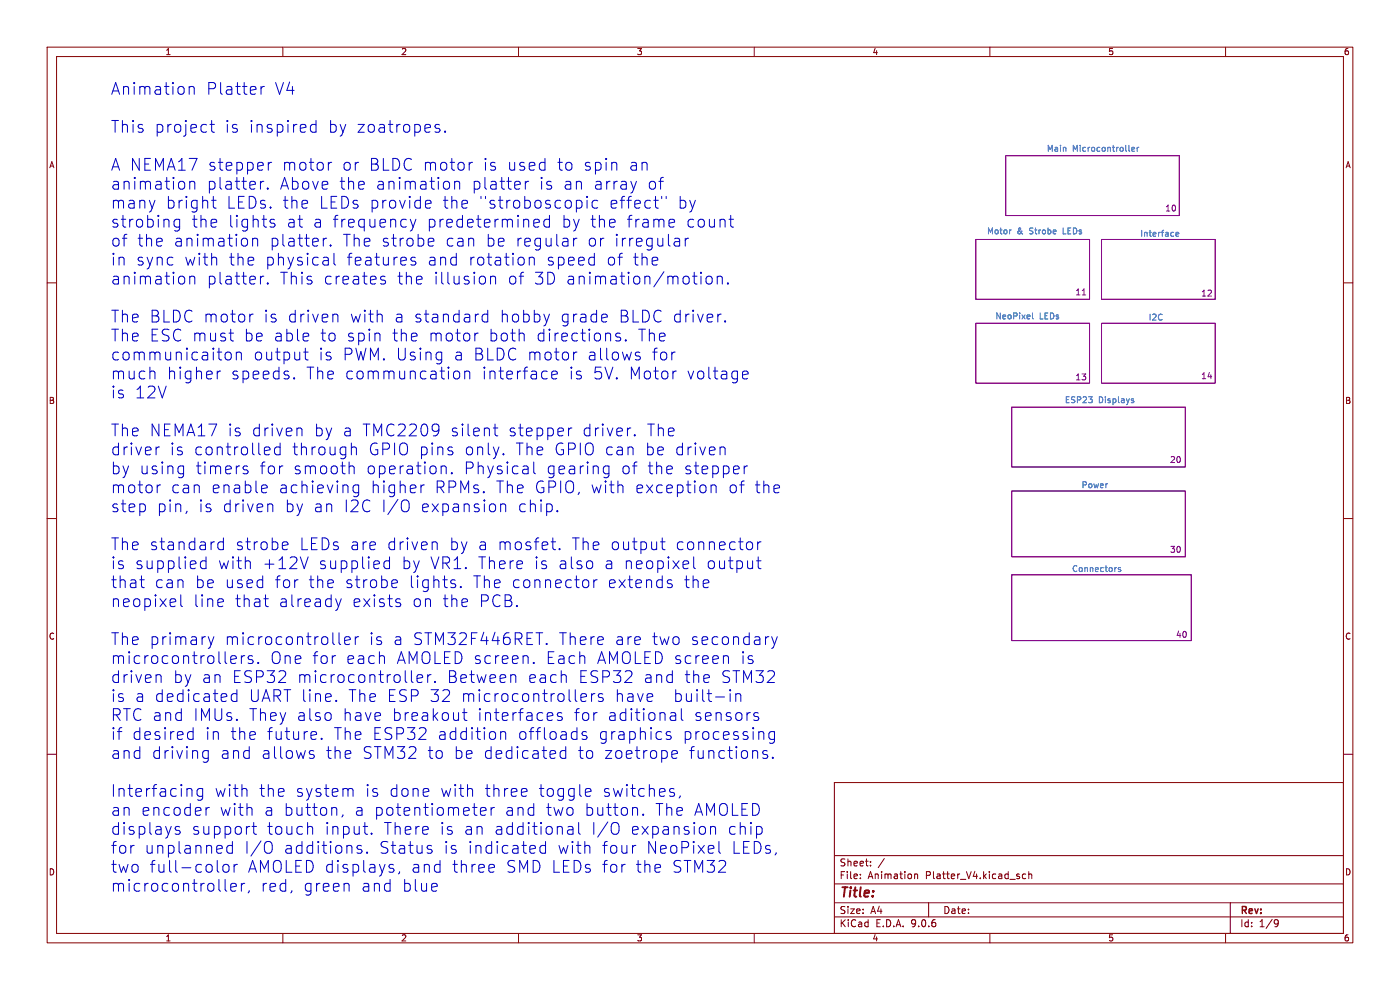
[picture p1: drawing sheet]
<svg xmlns="http://www.w3.org/2000/svg" width="297mm" height="210mm" viewBox="0 0 297 210" stroke-linecap="round" stroke-linejoin="round" font-family="sans-serif">
<g fill="none" stroke="#840000" stroke-width=".21">
<path d="M10 10h277v190h-277zM12 12h273v186h-273zM60 10v2M110 10v2M160 10v2M210 10v2M260 10v2M10 60h2M285 60h2M10 110h2M285 110h2M10 160h2"/>
<path d="M177 166h108v32h-108zM285 160h2M60 198v2M110 198v2M160 198v2M177 194.5h108M177 191.5h108M177 187.5h108M177 181.5h108M182.5 186.3v.1M182.5 185.5v.1M184.7 183.6v.1"/>
<path d="M184.7 182.8v.1M187.6 182.1l-1.3 2M194 185.4v1M194 185.5l.2-.1 .4 .1 .1 .9M197 191.5v3M210 198v2M217.6 185.5l-.4-.1-.3 .3 .1 .6h.6M218.2 185.5l.3-.1 .3 .1 .1 .9M218.2 184.9v1.5M260 198v2M261 191.5v6.5M270.6 195.1l.4 .1 .2 .2a1 1 0 0 1-.5 1.2h-.2"/>
<path d="M271.2 195.7l-.3 .3h-.3"/>
</g>
<path d="M213.4 33h36.8v12.7h-36.8zM207 50.8h24.1v12.7h-24.1zM233.7 50.8h24.1v12.7h-24.1zM207 68.6h24.1v12.7h-24.1zM229.6 62.6h.7M233.7 68.6h24.1v12.7h-24.1zM214.6 86.4h36.9v12.7h-36.9zM214.6 104.1h36.9v14h-36.9zM214.6 121.9h38.1v14h-38.1z" fill="none" stroke="#840084" stroke-width=".21"/>
<path d="M240.1 31.7l.6-.1-.1-.3-.3-.1-.2 .2 .1 .6h.4M241.2 31.2v.9M241.6 31.2l-.4 .3M214.4 48.8h.1M249.5 49.7l.6-.1-.1-.3h-.4l-.1 .2v.6h.5M219 66.4v1.1l.2 .2M240.2 85l.3 .1v.2l-.4 .1M240.2 84.6h.3M237.7 120.5l-.3-.1-.2 .2 .1 .2 .4 .1v.3h-.5" fill="none" stroke="#008484" stroke-width=".21"/>
<g fill="none" stroke="#0000c2" stroke-width=".21">
<path d="M40.1 18.3v1.7M40.1 18.6a.62 .62 0 0 1 1.1 .1v1.3M55.4 18.3v1.7M56.1 18.3a.64 .64 0 0 0-.7 .5M40.3 38.5v1.6M40.3 38.7a.62 .62 0 0 1 1 .1v1.3M44.5 26.4h1M44.9 25.6v2.1l.1 .2 .5 .2M55.3 38.5v1.6M56 38.5a.64 .64 0 0 0-.7 .4M56.8 39.9l.1 .1-.1 .1M56.8 39.9l-.1 .1 .1 .1"/>
<path d="M56.8 39.9v.2M56.9 34.4v1.7M57.6 34.4a.64 .64 0 0 0-.7 .5M67 26.5l-.7-.1-.5 .5v.7l.3 .3 .2 .2 .7-.2M67 25.6v2.5M70.4 34.4a.64 .64 0 0 0-.7 .5M92.4 26.5l.2-.1 .6 .1M92.4 27.1l.8 .2 .1 .4-.3 .4-.7-.2M94.4 27.8l.1 .1-.1 .2M94.4 27.8l-.1 .1 .1 .2M94.4 27.8v.3M96.4 38.7a.62 .62 0 0 1 1.1 .1v1.3"/>
<path d="M96.4 38.5v1.6M99.5 34.4v1.7M100.3 34.4a.64 .64 0 0 0-.8 .5M111.4 38.5v1.6M112.2 38.5a.64 .64 0 0 0-.8 .4M130.5 34.4l.3 .4v1.3M135 38.5l-.6 1.6M38.1 46.5v2l-.2 .4M38.1 46.6l-.7-.1-.5 .5v.7l.3 .4 .2 .1 .7-.1M40.3 58.6v1.7M40.3 58.8a.62 .62 0 0 1 1 .1v1.4M44.9 42.5h.9"/>
<path d="M45.3 41.7v2.1l.1 .2 .4 .2M53.6 50.5v1.7M53.6 50.8a.62 .62 0 0 1 1.1 .1v1.3M55.3 58.6v1.7M56 58.6a.64 .64 0 0 0-.7 .5M57.3 47l.1 .2 .8 .3 .1 .2-.1 .4-.2 .1-.7-.1M58.2 46.6l-.6-.1-.3 .4M68.6 50.5v1.7M69.3 50.5a.64 .64 0 0 0-.7 .5M69.3 54.6l.4 .3v1.3M69.7 56.1l-.3 .1M69.7 55.2l-.3 .1"/>
<path d="M70.1 52l.2 .1-.2 .1M70.1 52l-.1 .1 .1 .1M70.1 52v.2M70.8 53.7v2.2l.4 .3M80.8 58.7l.3-.1 .6 .1M80.8 59.3l.9 .2 .1 .4-.4 .4-.7-.2M87 46.5l.6 1.7M87.6 48.2l-.3 .7M88.1 54.7l-.6-.1-.3 .3 .1 .4 .8 .2 .1 .3-.1 .3-.2 .1-.7-.1M88.2 46.5l-.6 1.7M90.4 42.6l.7-.1 .2 .1 .1 .5-1.1 .2M90.4 44l.2 .2 .7-.2"/>
<path d="M91.2 50.5l.7 .2 .1 .4-1.2 .3M91.9 52.1l-.7 .1M104.1 58.8a.62 .62 0 0 1 1 .1v1.4M104.1 58.6v1.7M112.3 54.8a.62 .62 0 0 1 1 .1v1.3M112.3 54.6v1.6M113.6 46.5l.7 .1 .1 .5-1.2 .2M114.3 48.1l-.7 .1M116.6 46.6l-.8-.1-.4 .5v.7l.2 .4 .2 .1 .8-.1M116.6 45.7v2.5M121.7 50.5v1.7M122.4 50.5a.64 .64 0 0 0-.7 .5"/>
<path d="M123 42.5l.5 .5v.7l-.5 .5M124.5 42.5v1.7M125.8 54.6l.3 .1M126.1 53.7v2.5M126.1 56.1l-.3 .1M126.8 42.6l-.7-.1-.5 .5v.7l.2 .3 .3 .2 .7-.2M138.7 42.5h1M139.4 44.2h.3M140.4 41.7v.4M141.3 41.7v.4M142.3 46.5l.7 .1 .1 .5-1.2 .2M143 48.1l-.7 .1"/>
<path d="M143.3 50.5l.8 .2 .1 1.5M144.2 52.1l-.9 .1M144.2 51.1l-.9 .2M145.4 50.5v1.7M146.1 50.5a.64 .64 0 0 0-.7 .5M148.7 57.8v.2M148.7 58.6v1.7M148.7 57.8l-.1 .1 .1 .1M148.7 57.8l.1 .1-.1 .1M149.9 58.8a.68 .68 0 0 1 .7-.2 .68 .68 0 0 1 .5 .5v.7a.68 .68 0 0 1-.7 .5 .68 .68 0 0 1-.6-.5zM152.2 58.8a.62 .62 0 0 1 1 .1v1.4M152.2 58.6v1.7"/>
<path d="M154.7 46.5h.9M155 45.7v2.1l.1 .3 .5 .1M46.8 78.7a.64 .64 0 0 0-.7 .5M47.8 75.2a.68 .68 0 0 1 .6-.5 .68 .68 0 0 1 .7 .5v.7a.68 .68 0 0 1-.7 .5 .68 .68 0 0 1-.6-.5M48.6 70.7h.9M49.1 72.2l.4 .1M50.1 74.9a.62 .62 0 0 1 1.1 .1v1.4M50.1 74.7v1.7M53.7 66.6a.64 .64 0 0 0-.7 .5M56.8 60v.3M56.8 60l.1 .1-.1 .2M56.8 60l-.1 .1 .1 .2"/>
<path d="M64.4 74.7h1M64.8 73.9v2.1l.1 .2 .5 .2M65.4 70.8l.1 .5-1.2 .2M71 66.6h.3l.4 .4v1.3M80.3 70.7l.3 .3v1.3M81 66.8l.1 1.5M93.5 74.7l.2 .1M93.7 76.2l-.2 .2M93.7 74.7v2l-.1 .3M96.4 78.8a.68 .68 0 0 1 1.1 .4v.7a.68 .68 0 0 1-1.1 .4M98.6 79a.62 .62 0 0 1 1.1 .1v1.3M98.6 78.7v1.7"/>
<path d="M100.7 70.7v1.6M101.4 70.7a.64 .64 0 0 0-.7 .4M103.5 66.8l-.7-.2-.5 .5v.7l.2 .4 .3 .1 .7-.1M103.5 65.8v2.5M110.8 70.7l.4 .3v1.3M116.6 66.6l-.6 1.7M117 79.5l1.2-.2-.1-.5-.7-.1-.4 .4 .2 1.2 .2 .1 .7-.1M121.7 74.7v1.7M122.4 74.7a.64 .64 0 0 0-.7 .5M128 66.6l.7 .2 .1 .4-1.2 .3M128.7 68.2l-.7 .1M131.6 70.8l-.6-.1-.4 .3 .1 .4 .9 .2 .1 .3-.1 .3-.3 .1-.7-.1"/>
<path d="M132.8 72.1l.1 .1-.1 .1M132.8 72.1l-.2 .1 .2 .1M132.8 72.1v.2M134.8 75.2l.3 .3 .6 .1 .1 .3-.1 .3-.2 .2-.7-.2M135.7 74.8l-.6-.1-.3 .3M143 74.7h.2M143.5 78.7l-.5 .1M153 66.6l-.5 .2M153.8 68.1l.1 .1-.1 .1M153.8 68.1l-.1 .1 .1 .1M153.8 68.1v.2M154.4 60l.1 .1-.1 .2"/>
<path d="M154.4 60l-.1 .1 .1 .2M154.4 60v.3M157.5 79.5l1.2-.2-.1-.5-.7-.1-.4 .4 .1 1.2 .3 .1 .7-.1M33.8 94.8l-.6 .3M38.7 98.8l.2 .2M38.9 98.8v2.1l-.2 .3M51.7 99.6l.8 .2 .1 .2-.1 .4-.7 .1M51.7 99l.2-.2 .6 .2M56.9 94.8l.3 .1 .1 .5-1.2 .2M57.2 96.4l-.3 .1M59.4 94.9l-.7-.1-.5 .5v.7l.3 .4 .2 .1 .7-.1M59.4 94v2.5"/>
<path d="M62.4 80.1l.1 .2-.1 .1M62.4 80.1l-.1 .2 .1 .1M62.4 80.1v.3M63.3 90.8h.4l.4 .3v1.4M74.2 99l.2-.2 .6 .2 .1 1.5M74.5 95.1a.62 .62 0 0 1 1.1 .1v1.3M74.5 94v2.5M92.6 90l.4 .2a2.11 2.11 0 0 1-.2 2M93.1 91l-.5 .5M93.7 99l.2-.2 .6 .2 .2 1.5M96 95.8l.1 .2-.1 .4M104.7 90.8h.9"/>
<path d="M105 90v2.1l.1 .2 .5 .2M106.8 96.2l.1 .2-.1 .1M106.8 96.2l-.1 .2 .1 .1M106.8 96.2v.3M111.9 99l.1 1.5M112 99.4l-.2 .2M113.2 98v2.1l.4 .4M120.6 90.8v1.7M121.3 90.8a.64 .64 0 0 0-.7 .5M129.2 99l-.7-.2-.5 .5M129.2 98.8v2.1l-.1 .2M133.8 90.8l-.4 .1"/>
<path d="M134.7 92.2l.1 .1-.1 .2M134.7 92.2l-.2 .1 .2 .2M134.7 92.2v.3M152.9 94.9l.2-.1 .6 .1 .1 1.6M157.9 98.8v1.7M158.6 98.8a.64 .64 0 0 0-.7 .5M34.1 102.9l-.6 .2M38.9 100.4l-.2 .1M39.7 108.4l-.2 .4M43.7 118.1v2.5M43.7 119.1l-.7-.1-.5 .4v.8l.3 .3 .2 .1 .7-.1M47.4 114.1v2.5"/>
<path d="M47.4 115.1l-.7-.2-.5 .5v.7l.2 .4 .3 .1 .7-.1M55.8 102.9l.8 .1 .1 .5-1.2 .2M56.6 104.4l-.8 .1M57.2 106.9h.3l.4 .3v1.4M60.3 114.9l.7 .2 .1 .4-1.2 .3M61 116.5l-.7 .1M65.4 118.1l-.9 2.5M76.1 103l-.7-.1-.5 .4v.8l.2 .3 .3 .1 .7-.1M76.1 102.9v2l-.1 .2M82.6 119.1l-.7-.1-.5 .4v.8l.3 .3 .2 .1 .7-.1M82.6 118.1v2.5M86.7 106.4a1.68 1.68 0 0 1-.5 2.2h-.5"/>
<path d="M89.3 102.9v1.6M90 102.9a.64 .64 0 0 0-.7 .4M92 114.9h.4l.4 .4v1.3M95.8 100.3l.2 .1-.2 .1M95.8 100.3l-.1 .1 .1 .1M95.8 100.3v.2M106.2 107.1a.62 .62 0 0 1 1.1 .1v1.4M106.2 106.9v1.7M112 100.4l-.2 .1M116.9 114.9h1M117.3 116.2l.1 .3 .5 .1M118.2 108.3v.3"/>
<path d="M118.2 108.3l.1 .1-.1 .2M118.2 108.3l-.1 .1 .1 .2M118.7 116.4l.1 .1-.1 .1M118.7 116.4l-.1 .1 .1 .1M118.7 116.4v.2M125.3 119l.4 .4v.8l-.4 .4M128 100l.5 .5 .7-.1M131.8 102.9l.4 .3v1.3M140.1 114.9h1M140.5 114.1v2.1l.1 .3 .5 .1M145.3 119l.7 .1 .1 .5-1.2 .2M147.2 118.1v2.2l.3 .3"/>
<path d="M150.8 103.1a.62 .62 0 0 1 1.1 .1v1.3M150.8 102.9v1.6M158.8 114.9a.68 .68 0 0 1 .9 .5v.7a.68 .68 0 0 1-.9 .5M160.5 119h.9M160.7 114.9v1.7M160.9 118.1v2.2l.1 .2 .4 .1M161.4 114.9a.64 .64 0 0 0-.7 .5M165.3 103l.1 .5-1.2 .2M29.7 123h.9M30.1 124.5l.5 .2M38.3 126.2v2.1l.4 .4M44.2 135.1l.6 1.6"/>
<path d="M44.8 136.7l-.4 .7M45.4 135.1l-.6 1.6M47.3 127.1l.1 .5-1.2 .2M49.8 139.1l.2 .1 .1 .5-1.2 .2M51.2 139.1v1.7M51.9 139.1a.64 .64 0 0 0-.7 .5M53.6 139.2l-.6-.1-.4 .3 .2 .4 .8 .2 .1 .3-.1 .3-.3 .2-.7-.2M56 127h.9M56.4 128.6l.5 .1M71.2 127l.6 1.7M71.8 128.7l-.2 .6-.4 .2M71.9 134.2v2.2l.4 .3"/>
<path d="M72.4 127l-.6 1.7M73.1 135.9l1.2-.2-.1-.5-.7-.1-.4 .3 .1 1.2 .3 .1 .7-.1M75.4 135.1v1.6M76.1 135.1a.64 .64 0 0 0-.7 .4M83.5 123l.7 .1 .1 .5-1.2 .2M84.2 124.5l-.7 .2M84.3 127l.6 .1M84.3 127.8l.6 .2 .1 .3-.3 .4h-.5M96 123l.6 .1M96 123.8l.6 .1 .1 .4-.4 .4h-.5M97.8 124.4l-.2 .1 .2 .2M97.8 124.4l.1 .1-.1 .2"/>
<path d="M97.8 124.4v.3M116 136.5l.1 .1-.1 .1M116 136.5l-.2 .1 .2 .1M116 136.5v.2M124.4 123l.5 .5v.7l-.5 .5M126 123v1.7M126.7 123a.64 .64 0 0 0-.7 .5M141.6 123.5l.3 .3 .6 .1 .1 .3-.1 .3-.2 .2-.7-.2M142.5 123.1l-.6-.1-.3 .3M146 120.5l-.7 .1M150.3 123.1l.1 .5-1.2 .2M153.8 139.1h.4l.3 .3v1.4"/>
<path d="M163.7 135.1l.6 1.6M164.3 136.7l-.2 .6-.4 .3M164.9 135.1l-.6 1.6M33.8 143.1l.4 .4v1.3M40.3 155.2l.7 .1M41 154.4v2.5M41 156.7l-.7 .2M43.2 159.3l.3-.1 .7 .1M44.2 159.2v2a.68 .68 0 0 1-1.1 .4M50 140.6l-.2 .2M50.3 147.3l-.8-.2-.4 .5v.7l.2 .4 .2 .1 .8-.1M50.3 146.3v2.5"/>
<path d="M54.8 140.5l.1 .1-.1 .2M54.8 140.5l-.1 .1 .1 .2M54.8 140.5v.3M65.7 159.9l.9 .3 .1 .2-.1 .4-.8 .1M65.7 159.3l.3-.1 .6 .1M67 155.3l.2 .5-1.2 .2M68.2 156.6l.1 .1-.1 .2M68.2 156.6l-.1 .1 .1 .2M68.2 156.6v.3M70 151.3l.3 .3v.8l-.3 .3M71.3 148.6l.1 .1-.1 .1M71.3 148.6l-.1 .1 .1 .1"/>
<path d="M71.3 148.6v.2M87.4 144.7l.2 .1M88.5 143.9l1.2-.2-.2-.5-.7-.1-.3 .4 .1 1.2 .2 .1 .7-.1M90.7 143.1v1.7M91.4 143.1a.64 .64 0 0 0-.7 .5M92.3 144.5l.1 .2-.1 .1M92.3 144.5l-.1 .2 .1 .1M92.3 144.5v.3M98.1 151.2h1M98.5 150.3v2.2l.1 .2 .5 .1M106.2 155.2v1.7M106.2 155.4a.62 .62 0 0 1 1.1 .1v1.4"/>
<path d="M108.7 143.1h.4l.3 .4v1.3M113.2 140.5v.3M113.2 140.5l.1 .1-.1 .2M113.2 140.5l-.1 .1 .1 .2M116.9 151.2l.3 .1 .1 .5-1.2 .2M117.2 152.7l-.3 .1M119.2 151.3l-.6-.1-.4 .3 .1 .4 .9 .2 .1 .3-.1 .3-.3 .1-.7-.1M120 159.3l-.7-.1-.5 .5v.7l.3 .4 .2 .1 .7-.1M120 158.4v2.5M120 143.2l.1 1.6M123.2 148l1.2-.3-.1-.4-.7-.2-.4 .4 .1 1.2 .3 .1 .7-.1M124.4 155.3l-.6-.1-.3 .3 .1 .4 .8 .2 .1 .3-.1 .3-.2 .2-.7-.2"/>
<path d="M125.5 147.1v1.7M126.2 147.1a.64 .64 0 0 0-.7 .5M126.4 151.2h.3M127.9 147.3l-.6-.2-.4 .4 .1 .4 .9 .2 .1 .2-.1 .4-.3 .1-.7-.1M142.3 151.3l.2-.1 .7 .1 .1 1.5M142.3 152.7l.2 .1 .8-.1M142.3 155.3l-.6-.1-.4 .3 .1 .4 .9 .2 .1 .3-.1 .3-.3 .2-.7-.2M143.3 151.8l-1 .2M144.5 150.3v2.2l.4 .3M151.8 147.9h1.9M154.9 146.3v.2M154.9 147.1v1.7"/>
<path d="M154.9 146.3l-.1 .1 .1 .1M154.9 146.3l.1 .1-.1 .1M156.1 147.4a.62 .62 0 0 1 1.1 .1v1.3M156.1 147.1v1.7M159.9 151.6l.4 .4 .5 .1 .2 .3-.2 .3-.2 .1-.7-.1M160.8 151.3l-.5-.1-.4 .3M162.8 159.3l-.6-.1-.4 .4 .1 .3 .9 .3 .1 .2-.1 .4-.3 .1-.7-.1M164.3 155.3l-.7-.1-.5 .5v.7l.3 .3 .2 .2 .7-.2M164.3 155.2v2a.68 .68 0 0 1-1.1 .4M38.1 175.4l-.6-.1-.3 .4 .1 .3 .8 .3 .1 .2-.1 .4-.2 .1-.7-.1M40.6 167.4l.1 1.5M43 167.3v2l-.2 .3"/>
<path d="M43 167.4l-.7-.1-.5 .4v.8l.2 .3 .3 .1 .7-.1M43.2 160.8l.3 .1 .7-.1M43.7 171.3v1.7M44.4 171.3a.64 .64 0 0 0-.7 .5M49.3 178.5v2.5M49.3 179.5l-.7-.2-.5 .5v.7l.2 .4 .3 .1 .7-.1M53.5 175.3h.9M53.8 174.5v2.1l.1 .3 .5 .1M57.2 178.5l.2 .1a1.6 1.6 0 0 1-.2 2.4M65.6 175.3h.4l.3 .4v1.3M71.3 171.4l.1 1.6M72.8 172.8l-.3 .5"/>
<path d="M74.2 167.3h.3l.4 .3v1.3M76.7 179.5l-.6-.2-.4 .4 .1 .4 .9 .2 .1 .2-.1 .4-.3 .1-.7-.1M78.8 176.7l.1 .2-.1 .1M78.8 176.7l-.1 .2 .1 .1M78.8 176.7v.3M91 179.3l.6 .2M100.1 167.4l.2 1.5M101.9 172.1l1.2-.2-.1-.5-.7-.1-.4 .3 .1 1.2 .3 .2 .7-.2M104.2 171.3v1.7M104.9 171.3a.64 .64 0 0 0-.7 .5M111 167.3l.7 .1 .1 .5-1.2 .2M111.7 168.8l-.7 .1"/>
<path d="M115.7 179.5l-.7-.2-.5 .5v.7l.3 .4 .2 .1 .7-.1M115.7 178.5v2.5M120.5 175.4l.2-.1 .7 .1 .2 1.6M121.6 175.9l-.9 .1a.49 .49 0 0 0-.3 .5 .49 .49 0 0 0 .3 .5l.9-.1M122.8 174.5v2.1l.3 .4M124.3 168.8l.2 .1 .8-.1M124.3 167.4l.7-.1 .3 .1 .1 .5-1.2 .2M124.8 179.3l.3 .4v1.3M130.7 174.5l.3 .1a1.6 1.6 0 0 1-.3 2.4h-.4M134.9 179.3l-.6 .3M134.9 171.3l.4 .3v1.4M136.4 172.7l.2 .1-.2 .2"/>
<path d="M136.4 172.7l-.1 .1 .1 .2M136.4 172.7v.3M142.4 168.1l.6 .1 .1 .4-.3 .3h-.5M142.4 167.3l.6 .1M142.5 160l1.2-.2-.1-.5-.7-.1-.4 .4 .1 1.2 .3 .1 .7-.1M144.3 168.8l-.2 .5M150.7 175.6a.62 .62 0 0 1 1.1 .1v1.3M150.7 175.3v1.7M152.5 178.5v2.1l.4 .4M161.2 175.3l.5 .5v.7l-.5 .5M163.9 160.6l.2 .2-.2 .1M163.9 160.6l-.1 .2 .1 .1"/>
<path d="M163.9 160.6v.3M46.1 182.5v2.2l.3 .3M47.4 183.6a.68 .68 0 0 1 .7-.2 .68 .68 0 0 1 .5 .4v.8a.68 .68 0 0 1-.7 .5 .68 .68 0 0 1-.6-.5zM47.9 188.9l.2 .2M48.9 188.2l1.2-.2-.1-.5-.7-.1-.4 .3 .2 1.2 .2 .2 .7-.2M49.7 183.4v1.6M50.4 183.4a.64 .64 0 0 0-.7 .4M51.2 187.4v1.7M51.9 187.4a.64 .64 0 0 0-.7 .5M52.9 188.9l-.3 .5M73.9 187.5l.2 1.6M77.9 180.8l.1 .1-.1 .1"/>
<path d="M77.9 180.8l-.1 .1 .1 .1M77.9 180.8v.2M82.9 184.2l.6 .1 .1 .4-.4 .3h-.4M82.9 183.4l.6 .1M84.8 184.9l-.3 .5M91 180.2l.6 .1 .1 .3-.4 .4h-.5M92.6 187.5l.2 .5-1.2 .2M104.5 183.4l.3 .1 .1 .5-1.2 .2M104.8 184.9l-.3 .1M132.4 183.4h.2"/>
</g>
<g font-size="3.5" fill="#0000c2">
<text x="23.4" y="20.3">Animation</text>
<text x="43.6" y="20.3">Platter</text>
<text x="58" y="20.3">V4</text>
<text x="23.4" y="28.4">This</text>
<text x="32.6" y="28.4">project</text>
<text x="47.4" y="28.4">is</text>
<text x="52.5" y="28.4">inspired</text>
<text x="69.3" y="28.4">by zoatropes.</text>
<text x="23.4" y="36.4">A NEMA17</text>
<text x="23.4" y="40.5">animation</text>
<text x="43.7" y="40.5">platter.</text>
<text x="43.9" y="36.4">stepper</text>
<text x="59.1" y="40.5">Above</text>
<text x="59.5" y="36.4">motor</text>
<text x="71.7" y="40.5">the</text>
<text x="72.2" y="36.4">or</text>
<text x="77.9" y="36.4">BLDC motor</text>
<text x="79.4" y="40.5">animation</text>
<text x="99.7" y="40.5">platter</text>
<text x="102" y="36.4">is</text>
<text x="107.1" y="36.4">used</text>
<text x="113.9" y="40.5">is</text>
<text x="117.6" y="36.4">to</text>
<text x="119" y="40.5">an</text>
<text x="123.2" y="36.4">spin</text>
<text x="125.4" y="40.5">array</text>
<text x="132.8" y="36.4">an</text>
<text x="136.8" y="40.5">of</text>
<text x="23.4" y="44.5">many</text>
<text x="35" y="44.5">bright</text>
<text x="47.8" y="44.5">LEDs. the</text>
<text x="67.4" y="44.5">LEDs provide</text>
<text x="93.5" y="44.5">the</text>
<text x="101.2" y="44.5">&quot;stroboscopic</text>
<text x="128.7" y="44.5">effect&quot;</text>
<text x="143.2" y="44.5">by</text>
<text x="23.4" y="48.5">strobing</text>
<text x="23.4" y="52.5">of</text>
<text x="28.9" y="52.5">the</text>
<text x="36.6" y="52.5">animation</text>
<text x="40.5" y="48.5">the</text>
<text x="48.2" y="48.5">lights</text>
<text x="56.9" y="52.5">platter.</text>
<text x="60.5" y="48.5">at</text>
<text x="66.1" y="48.5">a frequency</text>
<text x="72.4" y="52.5">The strobe</text>
<text x="90.1" y="48.5">predetermined</text>
<text x="94.1" y="52.5">can</text>
<text x="102.6" y="52.5">be regular</text>
<text x="118.7" y="48.5">by the</text>
<text x="124.1" y="52.5">or</text>
<text x="129.7" y="52.5">irregular</text>
<text x="132.4" y="48.5">frame</text>
<text x="145" y="48.5">count</text>
<text x="23.4" y="56.6">in</text>
<text x="28.7" y="56.6">sync</text>
<text x="38.9" y="56.6">with</text>
<text x="48.2" y="56.6">the</text>
<text x="55.9" y="56.6">physical</text>
<text x="73.2" y="56.6">features</text>
<text x="90.3" y="56.6">and</text>
<text x="98.9" y="56.6">rotation</text>
<text x="115.4" y="56.6">speed</text>
<text x="128.1" y="56.6">of</text>
<text x="133.7" y="56.6">the</text>
<text x="23.4" y="60.6">animation</text>
<text x="43.7" y="60.6">platter.</text>
<text x="59.1" y="60.6">This</text>
<text x="68.4" y="60.6">creates</text>
<text x="83.9" y="60.6">the</text>
<text x="91.6" y="60.6">illusion</text>
<text x="107.3" y="60.6">of</text>
<text x="112.8" y="60.6">3D animation/motion.</text>
<text x="23.4" y="68.6">The BLDC motor</text>
<text x="55.6" y="68.6">is</text>
<text x="60.7" y="68.6">driven</text>
<text x="73.9" y="68.6">with</text>
<text x="83.2" y="68.6">a standard</text>
<text x="105.5" y="68.6">hobby</text>
<text x="118.3" y="68.6">grade</text>
<text x="130.7" y="68.6">BLDC driver.</text>
<text x="23.4" y="72.7">The ESC must</text>
<text x="23.4" y="76.7">communicaiton</text>
<text x="51.5" y="72.7">be able</text>
<text x="53.6" y="76.7">output</text>
<text x="67.3" y="76.7">is</text>
<text x="67.6" y="72.7">to</text>
<text x="72.4" y="76.7">PWM. Using</text>
<text x="73.1" y="72.7">spin</text>
<text x="82.7" y="72.7">the</text>
<text x="90.4" y="72.7">motor</text>
<text x="95.9" y="76.7">a BLDC motor</text>
<text x="103.1" y="72.7">both</text>
<text x="113.2" y="72.7">directions.</text>
<text x="124.1" y="76.7">allows</text>
<text x="134.7" y="72.7">The</text>
<text x="137.7" y="76.7">for</text>
<text x="23.4" y="80.7">much</text>
<text x="35.2" y="80.7">higher</text>
<text x="48.8" y="80.7">speeds.</text>
<text x="64.7" y="80.7">The communcation</text>
<text x="101.8" y="80.7">interface</text>
<text x="120.3" y="80.7">is</text>
<text x="125.3" y="80.7">5V. Motor</text>
<text x="145.1" y="80.7">voltage</text>
<text x="23.4" y="84.7">is</text>
<text x="28.4" y="84.7">12V</text>
<text x="23.4" y="92.8">The NEMA17</text>
<text x="48" y="92.8">is</text>
<text x="53.1" y="92.8">driven</text>
<text x="66.3" y="92.8">by a TMC2209</text>
<text x="95.1" y="92.8">silent</text>
<text x="107.3" y="92.8">stepper</text>
<text x="123" y="92.8">driver.</text>
<text x="136.6" y="92.8">The</text>
<text x="23.4" y="96.8">driver</text>
<text x="23.4" y="100.8">by using</text>
<text x="35.8" y="96.8">is</text>
<text x="40.9" y="96.8">controlled</text>
<text x="41.3" y="100.8">timers</text>
<text x="54.8" y="100.8">for</text>
<text x="61.7" y="96.8">through</text>
<text x="61.9" y="100.8">smooth</text>
<text x="77.3" y="100.8">operation.</text>
<text x="77.8" y="96.8">GPIO pins</text>
<text x="98" y="100.8">Physical</text>
<text x="98.1" y="96.8">only.</text>
<text x="108.9" y="96.8">The GPIO can</text>
<text x="115.4" y="100.8">gearing</text>
<text x="131.2" y="100.8">of</text>
<text x="136.3" y="96.8">be driven</text>
<text x="136.8" y="100.8">the</text>
<text x="144.5" y="100.8">stepper</text>
<text x="23.4" y="104.9">motor</text>
<text x="36.1" y="104.9">can</text>
<text x="44.6" y="104.9">enable</text>
<text x="58.8" y="104.9">achieving</text>
<text x="78.3" y="104.9">higher</text>
<text x="91.8" y="104.9">RPMs.</text>
<text x="104.8" y="104.9">The GPIO, with</text>
<text x="134.2" y="104.9">exception</text>
<text x="153.9" y="104.9">of</text>
<text x="159.4" y="104.9">the</text>
<text x="23.4" y="108.9">step</text>
<text x="33.1" y="108.9">pin,</text>
<text x="41.9" y="108.9">is</text>
<text x="46.9" y="108.9">driven</text>
<text x="60.1" y="108.9">by an</text>
<text x="72.5" y="108.9">I2C</text>
<text x="80.4" y="108.9">I/O</text>
<text x="88.7" y="108.9">expansion</text>
<text x="109.3" y="108.9">chip.</text>
<text x="23.4" y="116.9">The standard</text>
<text x="49.7" y="116.9">strobe</text>
<text x="63.2" y="116.9">LEDs are</text>
<text x="81.7" y="116.9">driven</text>
<text x="94.9" y="116.9">by a mosfet.</text>
<text x="120.7" y="116.9">The output</text>
<text x="142.7" y="116.9">connector</text>
<text x="23.4" y="121">is</text>
<text x="23.4" y="125">that</text>
<text x="28.4" y="121">supplied</text>
<text x="32.6" y="125">can</text>
<text x="41.1" y="125">be used</text>
<text x="46" y="121">with</text>
<text x="55.4" y="121">+12V</text>
<text x="58" y="125">for</text>
<text x="65.1" y="125">the</text>
<text x="67.2" y="121">supplied</text>
<text x="72.8" y="125">strobe</text>
<text x="84.8" y="121">by VR1. There</text>
<text x="86.3" y="125">lights.</text>
<text x="99.8" y="125">The connector</text>
<text x="112.8" y="121">is</text>
<text x="117.9" y="121">also</text>
<text x="127.6" y="121">a neopixel</text>
<text x="128.3" y="125">extends</text>
<text x="144.4" y="125">the</text>
<text x="149.2" y="121">output</text>
<text x="23.4" y="129">neopixel</text>
<text x="40.8" y="129">line</text>
<text x="49.6" y="129">that</text>
<text x="58.8" y="129">already</text>
<text x="74.4" y="129">exists</text>
<text x="87.1" y="129">on</text>
<text x="93.5" y="129">the</text>
<text x="101.2" y="129">PCB.</text>
<text x="23.4" y="137.1">The primary</text>
<text x="47.4" y="137.1">microcontroller</text>
<text x="78" y="137.1">is</text>
<text x="83.1" y="137.1">a STM32F446RET.</text>
<text x="118.1" y="137.1">There</text>
<text x="130" y="137.1">are</text>
<text x="137.8" y="137.1">two</text>
<text x="146" y="137.1">secondary</text>
<text x="23.4" y="141.1">microcontrollers.</text>
<text x="57.1" y="141.1">One for</text>
<text x="73.1" y="141.1">each</text>
<text x="83.8" y="141.1">AMOLED screen.</text>
<text x="115.4" y="141.1">Each</text>
<text x="126.2" y="141.1">AMOLED screen</text>
<text x="156.6" y="141.1">is</text>
<text x="23.4" y="145.1">driven</text>
<text x="23.4" y="149.1">is</text>
<text x="28.4" y="149.1">a dedicated</text>
<text x="36.5" y="145.1">by an</text>
<text x="49" y="145.1">ESP32</text>
<text x="52.5" y="149.1">UART line.</text>
<text x="62.7" y="145.1">microcontroller.</text>
<text x="73.5" y="149.1">The ESP 32</text>
<text x="94.5" y="145.1">Between</text>
<text x="97.3" y="149.1">microcontrollers</text>
<text x="111.6" y="145.1">each</text>
<text x="122.2" y="145.1">ESP32</text>
<text x="129.9" y="149.1">have</text>
<text x="136" y="145.1">and</text>
<text x="142.2" y="149.1">built-in</text>
<text x="144.7" y="145.1">the</text>
<text x="152.3" y="145.1">STM32</text>
<text x="23.4" y="153.2">RTC and</text>
<text x="40.8" y="153.2">IMUs.</text>
<text x="52.5" y="153.2">They also</text>
<text x="72.3" y="153.2">have</text>
<text x="82.8" y="153.2">breakout</text>
<text x="100.8" y="153.2">interfaces</text>
<text x="121.2" y="153.2">for</text>
<text x="128.3" y="153.2">aditional</text>
<text x="146.6" y="153.2">sensors</text>
<text x="23.4" y="157.2">if</text>
<text x="23.4" y="161.2">and</text>
<text x="27.8" y="157.2">desired</text>
<text x="32" y="161.2">driving</text>
<text x="43.3" y="157.2">in</text>
<text x="46.5" y="161.2">and</text>
<text x="48.6" y="157.2">the</text>
<text x="55.1" y="161.2">allows</text>
<text x="56.3" y="157.2">future.</text>
<text x="68.8" y="161.2">the</text>
<text x="70.4" y="157.2">The ESP32</text>
<text x="76.5" y="161.2">STM32</text>
<text x="90.3" y="161.2">to</text>
<text x="92.4" y="157.2">addition</text>
<text x="95.8" y="161.2">be dedicated</text>
<text x="109.3" y="157.2">offloads</text>
<text x="122" y="161.2">to</text>
<text x="126.4" y="157.2">graphics</text>
<text x="127.6" y="161.2">zoetrope</text>
<text x="144.3" y="157.2">processing</text>
<text x="145.5" y="161.2">functions.</text>
<text x="23.4" y="169.3">Interfacing</text>
<text x="23.4" y="173.3">an</text>
<text x="29.8" y="173.3">encoder</text>
<text x="45.3" y="169.3">with</text>
<text x="46.4" y="173.3">with</text>
<text x="54.7" y="169.3">the</text>
<text x="55.7" y="173.3">a button,</text>
<text x="62.4" y="169.3">system</text>
<text x="74.8" y="173.3">a potentiometer</text>
<text x="77.1" y="169.3">is</text>
<text x="82.2" y="169.3">done</text>
<text x="93" y="169.3">with</text>
<text x="102.4" y="169.3">three</text>
<text x="106.6" y="173.3">and</text>
<text x="113.7" y="169.3">toggle</text>
<text x="115.3" y="173.3">two</text>
<text x="123.5" y="173.3">button.</text>
<text x="127.3" y="169.3">switches,</text>
<text x="138.4" y="173.3">The AMOLED</text>
<text x="23.4" y="177.3">displays</text>
<text x="40.5" y="177.3">support</text>
<text x="56.4" y="177.3">touch</text>
<text x="68.6" y="177.3">input.</text>
<text x="81.1" y="177.3">There</text>
<text x="92.9" y="177.3">is</text>
<text x="98" y="177.3">an</text>
<text x="104.4" y="177.3">additional</text>
<text x="124.9" y="177.3">I/O</text>
<text x="133.2" y="177.3">expansion</text>
<text x="153.8" y="177.3">chip</text>
<text x="23.4" y="181.3">for</text>
<text x="23.4" y="185.4">two</text>
<text x="30.5" y="181.3">unplanned</text>
<text x="31.5" y="185.4">full-color</text>
<text x="51.6" y="181.3">I/O</text>
<text x="52.3" y="185.4">AMOLED displays,</text>
<text x="59.9" y="181.3">additions.</text>
<text x="80.1" y="181.3">Status</text>
<text x="86.9" y="185.4">and</text>
<text x="93.7" y="181.3">is</text>
<text x="95.5" y="185.4">three</text>
<text x="98.8" y="181.3">indicated</text>
<text x="106.9" y="185.4">SMD LEDs for</text>
<text x="117.8" y="181.3">with</text>
<text x="127.2" y="181.3">four</text>
<text x="134.3" y="185.4">the</text>
<text x="136.6" y="181.3">NeoPixel</text>
<text x="142" y="185.4">STM32</text>
<text x="154.6" y="181.3">LEDs,</text>
<text x="23.4" y="189.4">microcontroller,</text>
<text x="55.1" y="189.4">red,</text>
<text x="64.1" y="189.4">green</text>
<text x="76.3" y="189.4">and</text>
<text x="85" y="189.4">blue</text>
</g>
<text font-size="2.8" fill="#840000" x="178" y="190.9">Title:</text>
<g font-size="2.1" fill="#840000">
<text x="178" y="184">Sheet:</text>
<text x="178" y="186.7">File:</text>
<text x="184.1" y="186.7">Animation</text>
<text x="196.4" y="186.7">Platter_V4.kicad_sch</text>
<text x="178" y="196.9">KiCad</text>
<text x="178" y="194.1">Size:</text>
<text x="184.7" y="194.1">A4</text>
<text x="185.7" y="196.9">E.D.A.</text>
<text x="193.3" y="196.9">9.0.6</text>
<text x="200" y="194.1">Date:</text>
<text x="263" y="194.3">Rev:</text>
<text x="263" y="196.9">Id:</text>
<text x="267.1" y="196.9">1/9</text>
</g>
<g font-size="1.8" fill="#840000">
<text x="35" y="11.9">1</text>
<text x="85" y="11.9">2</text>
<text x="135" y="11.9">3</text>
<text x="185" y="11.9">4</text>
<text x="235" y="11.9">5</text>
<text x="285" y="11.9">6</text>
<text x="10.3" y="35.9">A</text>
<text x="285.3" y="35.9">A</text>
<text x="10.3" y="85.9">B</text>
<text x="285.3" y="85.9">B</text>
<text x="10.3" y="135.9">C</text>
<text x="285.3" y="135.9">C</text>
<text x="10.3" y="185.9">D</text>
<text x="285.3" y="185.9">D</text>
<text x="35" y="199.9">1</text>
<text x="85" y="199.9">2</text>
<text x="135" y="199.9">3</text>
<text x="185" y="199.9">4</text>
<text x="235" y="199.9">5</text>
<text x="285" y="199.9">6</text>
</g>
<g font-size="1.8" fill="#008484">
<text x="222" y="32.3">Main</text>
<text x="227.5" y="32.3">Microcontroller</text>
<text x="209.3" y="49.8">Motor</text>
<text x="215.7" y="49.8">&amp;</text>
<text x="218.5" y="49.8">Strobe</text>
<text x="225.8" y="49.8">LEDs</text>
<text x="241.8" y="50.3">Interface</text>
<text x="211.1" y="67.8">NeoPixel</text>
<text x="220.5" y="67.8">LEDs</text>
<text x="243.6" y="68.1">I2C</text>
<text x="225.8" y="85.6">ESP23</text>
<text x="233" y="85.6">Displays</text>
<text x="229.4" y="103.6">Power</text>
<text x="227.3" y="121.4">Connectors</text>
</g>
<g font-size="1.8" fill="#840084">
<text x="247.1" y="45.1">10</text>
<text x="228.1" y="62.8">11</text>
<text x="254.7" y="63.1">12</text>
<text x="228.1" y="80.9">13</text>
<text x="254.7" y="80.6">14</text>
<text x="248.1" y="98.4">20</text>
<text x="248.1" y="117.4">30</text>
<text x="249.4" y="135.5">40</text>
</g>
</svg>
